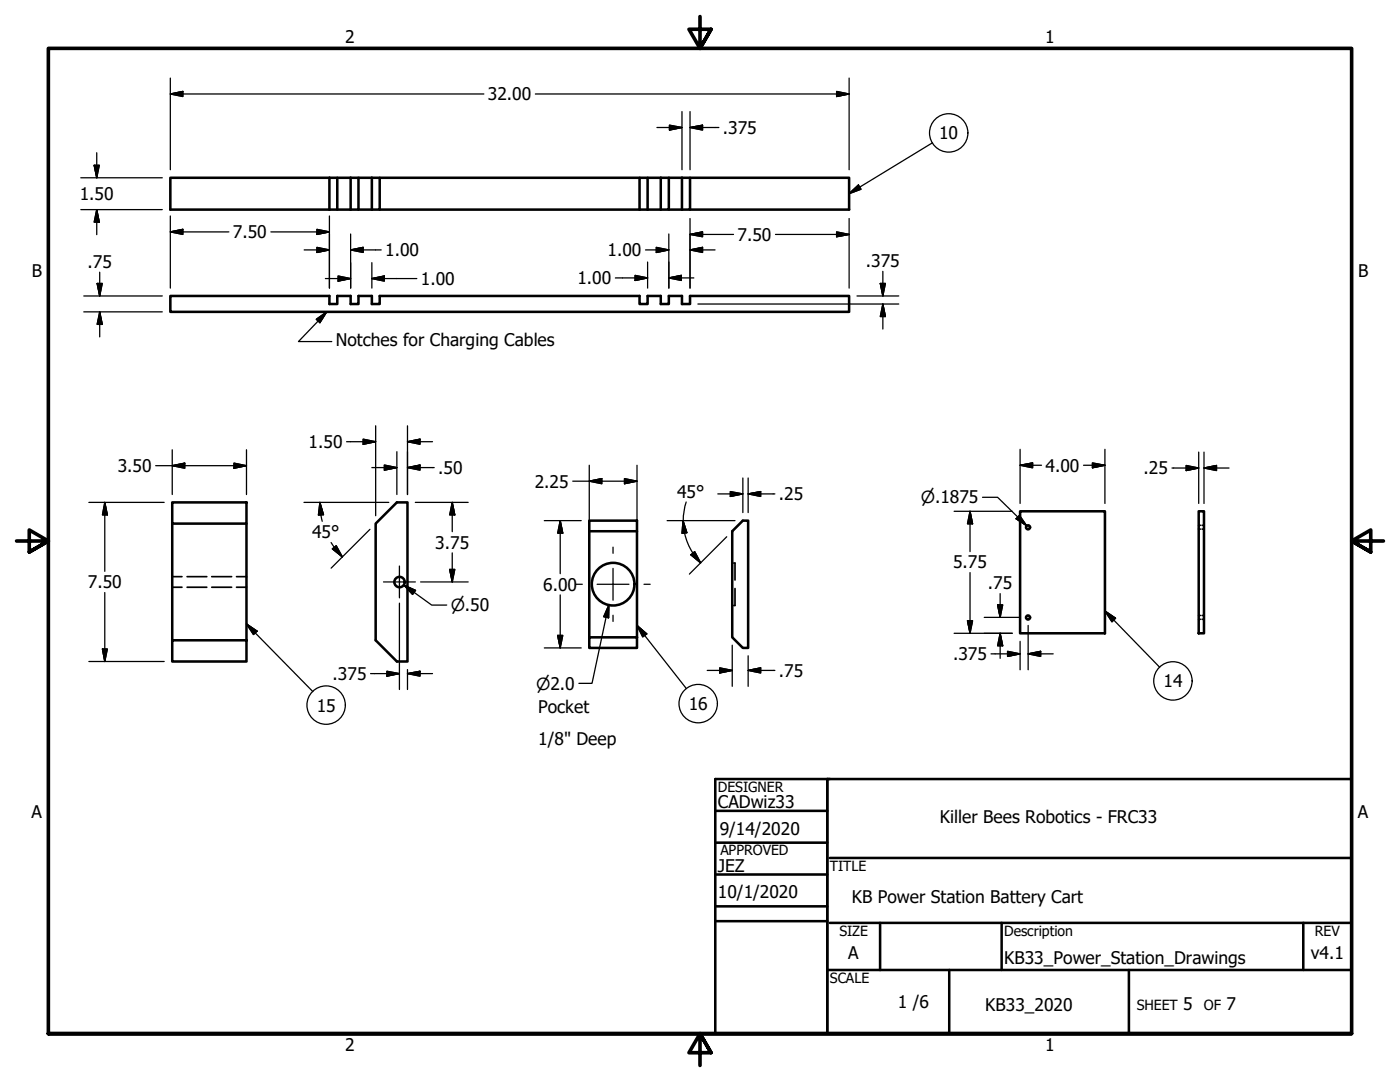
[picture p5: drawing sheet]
<svg xmlns="http://www.w3.org/2000/svg" width="279mm" height="216mm" viewBox="0 0 279 216" stroke-linecap="round" stroke-linejoin="round" font-family="sans-serif">
<!-- layer: Visible (ANSI) -->
<g fill="none" stroke="#000" stroke-width=".51">
<path d="M65.7 35.5h1.6v6.3h-1.6M65.7 35.5h-31.7v6.3h31.7M65.7 35.5v6.3M67.3 35.5h2.7M70 35.5h1.5v6.3h-1.5M70 35.5v6.3M71.5 35.5h2.7M74.2 35.5h1.6v6.3h-1.6M74.2 35.5v6.3M75.8 35.5h51.8M129.2 35.5h2.7M131.9 35.5h1.6v6.3h-1.6"/>
<path d="M131.9 35.5v6.3M133.5 35.5h2.6M136.1 35.5h1.6v6.3h-1.6M136.1 35.5v6.3M137.7 35.5h31.8v6.3h-31.8M34 59.1h31.7v1.6h1.6v-1.6h2.7v1.6h1.5v-1.6h2.7v1.6h1.6v-1.6h51.8v1.6h1.6v-1.6h2.7v1.6h1.6v-1.6h2.6v1.6h1.6v-1.6h31.8v3.1h-135.5zM67.3 41.8h2.7M71.5 41.8h2.7M75.8 41.8h56.1M127.6 41.8v-6.3h1.6v6.3M133.5 41.8h2.6M34.4 100.2h14.8v4.3h-14.8z"/>
<path d="M34.4 104.5v23.3M49.2 104.5v23.3M75 104.5l4.2-4.3h2.1v31.8h-2.1l-4.2-4.2zM117.6 103.9h9.5v2.1h-9.5zM117.6 106v21.2M127.1 106v21.2M146.1 106l2.2-2.1h1v25.4h-1l-2.2-2.1zM203.6 102h16.9v24.4h-16.9zM239.2 102h1.1v24.4h-1.1zM34.4 127.8h14.8v4.2h-14.8zM117.6 127.2h9.5v2.1h-9.5z"/>
<circle cx="79.7" cy="116.1" r="1.04"/>
<circle cx="122.4" cy="116.6" r="4.3"/>
<circle cx="205.2" cy="105.2" r=".4"/>
<circle cx="205.2" cy="123.2" r=".4"/>
</g>
<!-- layer: Hidden (ANSI) -->
<g fill="none" stroke="#000" stroke-width=".34">
<path d="M34.4 117.2h1.9M34.4 115.1h1.9M37.3 117.2h4M37.3 115.1h4M42.2 117.2h4M42.2 115.1h4M47.2 117.2h2M47.2 115.1h2M146.1 112.4h.2M146.5 112.4h.2v3.3M146.7 117.4v3.4h-.2M239.2 104.8h.4"/>
<path d="M239.2 105.6h.4M239.9 104.8h.4M239.9 105.6h.4M146.1 120.8h.2M239.2 122.8h.4M239.2 123.6h.4M239.9 122.8h.4M239.9 123.6h.4"/>
</g>
<!-- layer: Border (ANSI) -->
<path d="M139.7 3.3v6.4l-2.2-3.9h4.4l-2.2 3.9 2.2-3.9M3.3 107.9h6.4l-3.9-2.2v4.5l3.9-2.3-3.9 2.3M276.1 107.9h-6.4l3.9-2.2v4.5l-3.9-2.3 3.9 2.3M9.7 206.2v-196.5h260v196.5h-260h260M141.9 210.1l-2.2-3.9 2.2 3.9h-4.4l2.2-3.9v6.4" fill="none" stroke="#000" stroke-width=".72"/>
<!-- layer: Title (ANSI) -->
<g fill="none" stroke="#000" stroke-width=".51">
<path d="M142.7 155.4h127v50.8h-127zM165.1 155.4v50.8M142.7 174.5h22.4M142.7 168.1h22.4M142.7 161.8h22.4M165.6 171.2h104.1M142.7 183.8h22.4M142.7 180.8h22.4M165.1 193.5h104.6M165.6 184.1h104.1M175.6 184.1v9.4M189.4 193.5v12.7"/>
<path d="M199.9 184.1v9.4M225.3 193.5v12.7M260.1 184.1v9.4"/>
</g>
<!-- layer: Dimension (ANSI) -->
<g fill="none" stroke="#000" stroke-width=".25">
<path d="M34 18.8l2.5-.6v1.1zM34 18.8h62.6M34 15.6v18.3M106.8 18.8h62.7M167 18.2l2.5 .6-2.5 .5zM169.5 15.6v18.3M16.1 35.5h16.3M18.8 33h1l-.5 2.5zM19.3 30.5v5M131.1 25.4h5M133.6 25l2.5 .4-2.5 .6zM136.1 22.3v11.6"/>
<path d="M137.7 25.4l2.5-.4v1zM137.7 22.3v11.6M137.7 25.4h5.8M16.1 41.8h16.3M16.7 59.1h15.7M19.3 41.8l.5 2.5h-1zM19.3 41.8v5M19.4 56.6h1l-.5 2.5zM19.9 54.3v4.8M34 46.3l2.5-.5v1zM34 43.1v14.4M34 46.3h11.7"/>
<path d="M54.1 46.3h11.6M60.7 49.9h5M63.2 45.8l2.5 .5-2.5 .5zM63.2 49.4l2.5 .5-2.5 .5zM64.9 55.6h5.1M65.7 43.1v14.4M67.5 55.1l2.5 .5-2.5 .5zM70 49.9l2.5-.5v1zM70 49.9h6.1M70 46.7v10.8M74.2 55.6l2.5-.5v1zM74.2 55.6h9"/>
<path d="M74.2 52.4v5.1M122.8 55.5h6.4M126.7 54.9l2.5 .6-2.5 .5zM128.8 49.9h4.7M129.2 52.3v5.2M131 49.4l2.5 .5-2.5 .5zM133.5 55.5l2.5-.6v1.1zM133.5 46.7v10.8M133.5 55.5h5M137.7 46.8l2.5-.5v.9zM137.7 49.9l2.5-.5v1zM137.7 46.8h8.7"/>
<path d="M137.7 43.6v13.9M137.7 49.9h5M154.8 46.8h14.7M167 46.3l2.5 .5-2.5 .4zM169.5 43.6v13.9M171 59.1h8.4M175.7 56.6h1l-.5 2.5zM176.2 54.1v5M16.7 62.2h15.7M19.9 62.2l.5 2.5h-1zM19.9 62.2v5M139.3 60.7h40.1"/>
<path d="M176.2 60.7l.5 2.5h-1zM176.2 60.7v5M31.1 92.9h18.1M34.4 92.9l2.5-.5v1zM34.4 89.7v9M46.7 92.4l2.5 .5-2.5 .5zM49.2 89.7v9M69.2 88.1h5.8M72.5 87.6l2.5 .5-2.5 .5zM74.2 93.3h5M75 85v17.9M76.7 92.8l2.5 .5-2.5 .5z"/>
<path d="M79.2 90.1v8.6M81.3 93.3l2.5-.5v1zM81.3 88.1l2.5-.5v1zM81.3 93.3h5.4M81.3 85v13.7M81.3 88.1h5M114.3 96h12.8M117.6 96l2.5-.5v1zM117.6 92.8v11.6M124.6 95.5l2.5 .5-2.5 .5zM127.1 92.8v11.6M143.3 98.6h5"/>
<path d="M145.8 98.1l2.5 .5-2.5 .5zM148.3 95.4v6.9M149.3 98.6l2.5-.5v1zM149.3 98.6h5.3M149.3 95.4v6.9M196.1 99.2h3l5.8 5.7M203.6 92.8l2.5-.4v.9zM203.6 92.8h4.3M203.6 89.7v10.8M216.2 92.8h4.3M218 92.4l2.5 .4-2.5 .5zM220.5 89.7v10.8"/>
<path d="M233.9 93.4h5.3M236.7 92.9l2.5 .5-2.5 .5zM239.2 90.2v10.3M240.3 93.4l2.5-.5v1zM240.3 93.4h5M240.3 90.2v10.3M17.7 100.2h15.1M20.9 100.2l.5 2.5h-1zM20.9 100.2v13.8M20.9 118.2v13.8M60.7 100.2h16.9M63.8 100.2l.8 2.5-1.1 .1z"/>
<path d="M63.8 100.2l.3 2.5M64 102.8l.3 1.2M66.1 108.3l2.2 2.8M66.3 109.5l.8-.6 1.2 2.2zM73.8 105.6l-7.7 7.8M80.6 116.8l2.3 1-.6 .8zM80.6 116.8l5.5 3.9h3.1M82.9 100.2h10.5M83.9 116.1h9.5M89.7 113.6h1.1l-.5 2.5zM90.3 100.2l.5 2.5h-1.1zM90.3 100.2v5.9"/>
<path d="M90.3 110.3v5.8M108.6 103.9h7.4M111.8 103.9l.5 2.5h-1zM111.8 103.9v10.6M111.8 118.7v10.6M133.1 103.9h13.6M136.3 103.9l.8 2.4-1 .1zM136.3 103.9a12.8 12.8 0 0 0 1.1 4.8 12.5 12.5 0 0 0 2.4 3.6M136.9 100.2l-.4 1.8-.1 1.9M137.9 110.7l.7-.6 1.2 2.2zM145 107.1l-7.4 7.5M190.4 102h11.6"/>
<path d="M193.6 102l.5 2.5h-1zM193.6 102v8.1M193.6 114.3v12.1M199.6 118.4v4.8M203.5 102.8l1.4 2.1-2.1-1.4zM17.7 132h15.1M20.4 129.5h1l-.5 2.5zM74 134.4h5.7M77.2 133.9l2.5 .5-2.5 .5zM79.7 120.4v17.2M81.3 134.4l2.5-.5v1zM81.3 133.6v4"/>
<path d="M81.3 134.4h5M108.6 129.3h7.4M111.3 126.8h1l-.5 2.5zM121.5 120.7v2.6l-1-.2zM121.5 120.7l-3.3 15.7h-2.7M141.1 133.8h5M143.6 133.3l2.5 .5-2.5 .5zM146.1 128.7v8.2M149.3 133.8l2.5-.5v1zM149.3 130.9v6M149.3 133.8h5.3M190.4 126.4h11.6"/>
<path d="M193.1 123.9h1l-.5 2.5zM196.4 123.2h7.2M197.8 130.5h5.8M199.1 120.7h1l-.5 2.5zM199.6 126.4l.5 2.5h-1zM199.6 126.4v5M201.1 130l2.5 .5-2.5 .5zM203.6 128v5.6M205.2 130.5l2.5-.5v1zM205.2 130.5h5M205.2 124.8v8.8"/>
</g>
<g fill="#000" stroke="#000" stroke-width=".25">
<path d="M34 18.8l2.5-.6zM34 18.8l2.5-.6v1.1zM167 19.3l2.5-.5zM167 18.2l2.5 .6-2.5 .5zM18.8 33l.5 2.5zM18.8 33h1l-.5 2.5zM133.6 26l2.5-.6zM133.6 25l2.5 .4-2.5 .6zM137.7 25.4l2.5-.4zM137.7 25.4l2.5-.4v1zM19.4 56.6l.5 2.5zM19.4 56.6h1l-.5 2.5z"/>
<path d="M19.3 41.8l.5 2.5zM19.3 41.8l.5 2.5h-1zM34 46.3l2.5-.5zM34 46.3l2.5-.5v1zM63.2 46.8l2.5-.5zM63.2 45.8l2.5 .5-2.5 .5zM63.2 50.4l2.5-.5zM63.2 49.4l2.5 .5-2.5 .5zM67.5 56.1l2.5-.5zM67.5 55.1l2.5 .5-2.5 .5zM70 49.9l2.5-.5zM70 49.9l2.5-.5v1z"/>
<path d="M74.2 55.6l2.5-.5zM74.2 55.6l2.5-.5v1zM126.7 56l2.5-.5zM126.7 54.9l2.5 .6-2.5 .5zM131 50.4l2.5-.5zM131 49.4l2.5 .5-2.5 .5zM133.5 55.5l2.5-.6zM133.5 55.5l2.5-.6v1.1zM137.7 46.8l2.5-.5zM137.7 46.8l2.5-.5v.9zM137.7 49.9l2.5-.5zM137.7 49.9l2.5-.5v1z"/>
<path d="M167 47.2l2.5-.4zM167 46.3l2.5 .5-2.5 .4zM175.7 56.6l.5 2.5zM175.7 56.6h1l-.5 2.5zM19.9 62.2l.5 2.5zM19.9 62.2l.5 2.5h-1zM176.2 60.7l.5 2.5zM176.2 60.7l.5 2.5h-1zM34.4 92.9l2.5-.5zM34.4 92.9l2.5-.5v1zM46.7 93.4l2.5-.5zM46.7 92.4l2.5 .5-2.5 .5z"/>
<path d="M72.5 88.6l2.5-.5zM72.5 87.6l2.5 .5-2.5 .5zM76.7 93.8l2.5-.5zM76.7 92.8l2.5 .5-2.5 .5zM81.3 93.3l2.5-.5zM81.3 93.3l2.5-.5v1zM81.3 88.1l2.5-.5zM81.3 88.1l2.5-.5v1zM117.6 96l2.5-.5zM117.6 96l2.5-.5v1zM124.6 96.5l2.5-.5zM124.6 95.5l2.5 .5-2.5 .5z"/>
<path d="M145.8 99.1l2.5-.5zM145.8 98.1l2.5 .5-2.5 .5zM149.3 98.6l2.5-.5zM149.3 98.6l2.5-.5v1zM203.6 92.8l2.5-.4zM203.6 92.8l2.5-.4v.9zM218 93.3l2.5-.5zM218 92.4l2.5 .4-2.5 .5zM236.7 93.9l2.5-.5zM236.7 92.9l2.5 .5-2.5 .5zM240.3 93.4l2.5-.5zM240.3 93.4l2.5-.5v1z"/>
<path d="M20.9 100.2l.5 2.5zM20.9 100.2l.5 2.5h-1zM63.8 100.2l.8 2.5zM63.8 100.2l.8 2.5-1.1 .1zM66.3 109.5l2 1.6zM66.3 109.5l.8-.6 1.2 2.2zM80.6 116.8l2.3 1zM80.6 116.8l2.3 1-.6 .8zM89.7 113.6l.6 2.5zM89.7 113.6h1.1l-.5 2.5zM90.3 100.2l.5 2.5zM90.3 100.2l.5 2.5h-1.1z"/>
<path d="M111.8 103.9l.5 2.5zM111.8 103.9l.5 2.5h-1zM136.3 103.9l.8 2.4zM136.3 103.9l.8 2.4-1 .1zM137.9 110.7l1.9 1.6zM137.9 110.7l.7-.6 1.2 2.2zM193.6 102l.5 2.5zM193.6 102l.5 2.5h-1zM202.8 103.5l2.1 1.4zM203.5 102.8l1.4 2.1-2.1-1.4zM20.4 129.5l.5 2.5zM20.4 129.5h1l-.5 2.5z"/>
<path d="M77.2 134.9l2.5-.5zM77.2 133.9l2.5 .5-2.5 .5zM81.3 134.4l2.5-.5zM81.3 134.4l2.5-.5v1zM111.3 126.8l.5 2.5zM111.3 126.8h1l-.5 2.5zM121.5 120.7v2.6zM121.5 120.7v2.6l-1-.2zM143.6 134.3l2.5-.5zM143.6 133.3l2.5 .5-2.5 .5zM149.3 133.8l2.5-.5zM149.3 133.8l2.5-.5v1z"/>
<path d="M193.1 123.9l.5 2.5zM193.1 123.9h1l-.5 2.5zM199.1 120.7l.5 2.5zM199.1 120.7h1l-.5 2.5zM199.6 126.4l.5 2.5zM199.6 126.4l.5 2.5h-1zM201.1 131l2.5-.5zM201.1 130l2.5 .5-2.5 .5zM205.2 130.5l2.5-.5zM205.2 130.5l2.5-.5v1z"/>
</g>
<!-- layer: Center Mark (ANSI) -->
<path d="M76.5 116.1h6.4M79.7 112.9v6.4M114.9 116.6h1.3M119.2 116.6h6.3M122.3 109.2v1.2M122.3 113.4v6.4M128.5 116.6h1.3M122.3 122.8v1.2" fill="none" stroke="#000" stroke-width=".25"/>
<!-- layer: Symbol (ANSI) -->
<g fill="none" stroke="#000" stroke-width=".25">
<path d="M169.5 38.7l1.8-1.8 .5 .9zM186.1 28.5l-16.6 10.2M63.1 63.7l2.1-1.5-1.4 2.2zM65.2 62.2l-5.6 6h6.6M49.2 124.5l2.1 1.4-.7 .7zM49.2 124.5l13.2 13.5M127.1 124.8l2 1.7-.8 .6zM127.1 124.8l9.9 12.6M220.5 121.9l2.1 1.5-.7 .7zM220.5 121.9l10.9 11.2"/>
<circle cx="189.3" cy="26.5" r="3.8"/>
<circle cx="234.1" cy="135.9" r="3.8"/>
<circle cx="65.1" cy="140.7" r="3.8"/>
<circle cx="139.3" cy="140.4" r="3.8"/>
</g>
<path d="M169.5 38.7l1.8-1.8zM169.5 38.7l1.8-1.8 .5 .9zM65.2 62.2l-1.4 2.2zM63.1 63.7l2.1-1.5-1.4 2.2zM49.2 124.5l2.1 1.4zM49.2 124.5l2.1 1.4-.7 .7zM127.1 124.8l2 1.7zM127.1 124.8l2 1.7-.8 .6zM220.5 121.9l2.1 1.5zM220.5 121.9l2.1 1.5-.7 .7z" fill="#000" stroke="#000" stroke-width=".25"/>
<g font-size="3.5">
<text x="68.9" y="8.6">2</text>
<text x="208.6" y="8.6">1</text>
<text x="97.4" y="20">32.00</text>
<text x="144.3" y="26.7">.375</text>
<text x="187.4" y="27.8">10</text>
<text x="15.9" y="39.9">1.50</text>
<text x="46.5" y="47.5">7.50</text>
<text x="17.5" y="53.5">.75</text>
<text x="76.9" y="51.1">1.00</text>
<text x="121.2" y="51.1">1.00</text>
<text x="147.2" y="48">7.50</text>
<text x="172.8" y="53.3">.375</text>
<text x="6.3" y="55.2">B</text>
<text x="84" y="56.9">1.00</text>
<text x="115.2" y="56.7">1.00</text>
<text x="271" y="55.2">B</text>
<text x="67" y="69.1">Notches for Charging Cables</text>
<text x="61.6" y="89.4">1.50</text>
<text x="23.5" y="94.2">3.50</text>
<text x="87.4" y="94.6">.50</text>
<text x="208.7" y="94.1">4.00</text>
<text x="228.2" y="94.7">.25</text>
<text x="106.7" y="97.3">2.25</text>
<text x="135.1" y="99.3">45°</text>
<text x="155.4" y="99.8">.25</text>
<text x="62.3" y="107.4">45°</text>
<text x="86.9" y="109.5">3.75</text>
<text x="190.2" y="113.4">5.75</text>
<text x="17.5" y="117.4">7.50</text>
<text x="108.4" y="117.9">6.00</text>
<text x="197.1" y="117.6">.75</text>
<text x="190.2" y="131.7">.375</text>
<text x="66.4" y="135.7">.375</text>
<text x="155.4" y="135">.75</text>
<text x="232.2" y="137.2">14</text>
<text x="63.2" y="142">15</text>
<text x="107.4" y="142.3">Pocket</text>
<text x="137.5" y="141.7">16</text>
<text x="107.4" y="148.7">1/8&quot; Deep</text>
<text x="143.3" y="161.2">CADwiz33</text>
<text x="6.3" y="163.2">A</text>
<text x="143.6" y="166.7">9/14/2020</text>
<text x="187.6" y="164.2">Killer Bees Robotics - FRC33</text>
<text x="271" y="163.2">A</text>
<text x="143.3" y="173.9">JEZ</text>
<text x="143.3" y="179.2">10/1/2020</text>
<text x="170" y="180.1">KB Power Station Battery Cart</text>
<text x="169.3" y="191.4">A</text>
<text x="261.6" y="191.4">v4.1</text>
<text x="200.4" y="192.3">KB33_Power_Station_Drawings</text>
<text x="179.2" y="201.2">1 /6</text>
<text x="196.6" y="201.7">KB33_2020</text>
<text x="236.1" y="201.5">5</text>
<text x="244.8" y="201.5">7</text>
<text x="68.9" y="209.8">2</text>
<text x="208.6" y="209.8">1</text>
</g>
<g font-size="3.3">
<text x="183.8" y="100.5">⌀.1875</text>
<text x="90" y="122">⌀.50</text>
<text x="107" y="137.6">⌀2.0</text>
</g>
<g font-size="2.8">
<text x="143.3" y="158">DESIGNER</text>
<text x="143.8" y="170.7">APPROVED</text>
<text x="165.6" y="173.7">TITLE</text>
<text x="167.5" y="186.7">SIZE</text>
<text x="200.4" y="186.7">Description</text>
<text x="262.4" y="186.7">REV</text>
<text x="165.6" y="196.1">SCALE</text>
<text x="226.9" y="201.5">SHEET</text>
<text x="240.2" y="201.5">OF</text>
</g>
</svg>
